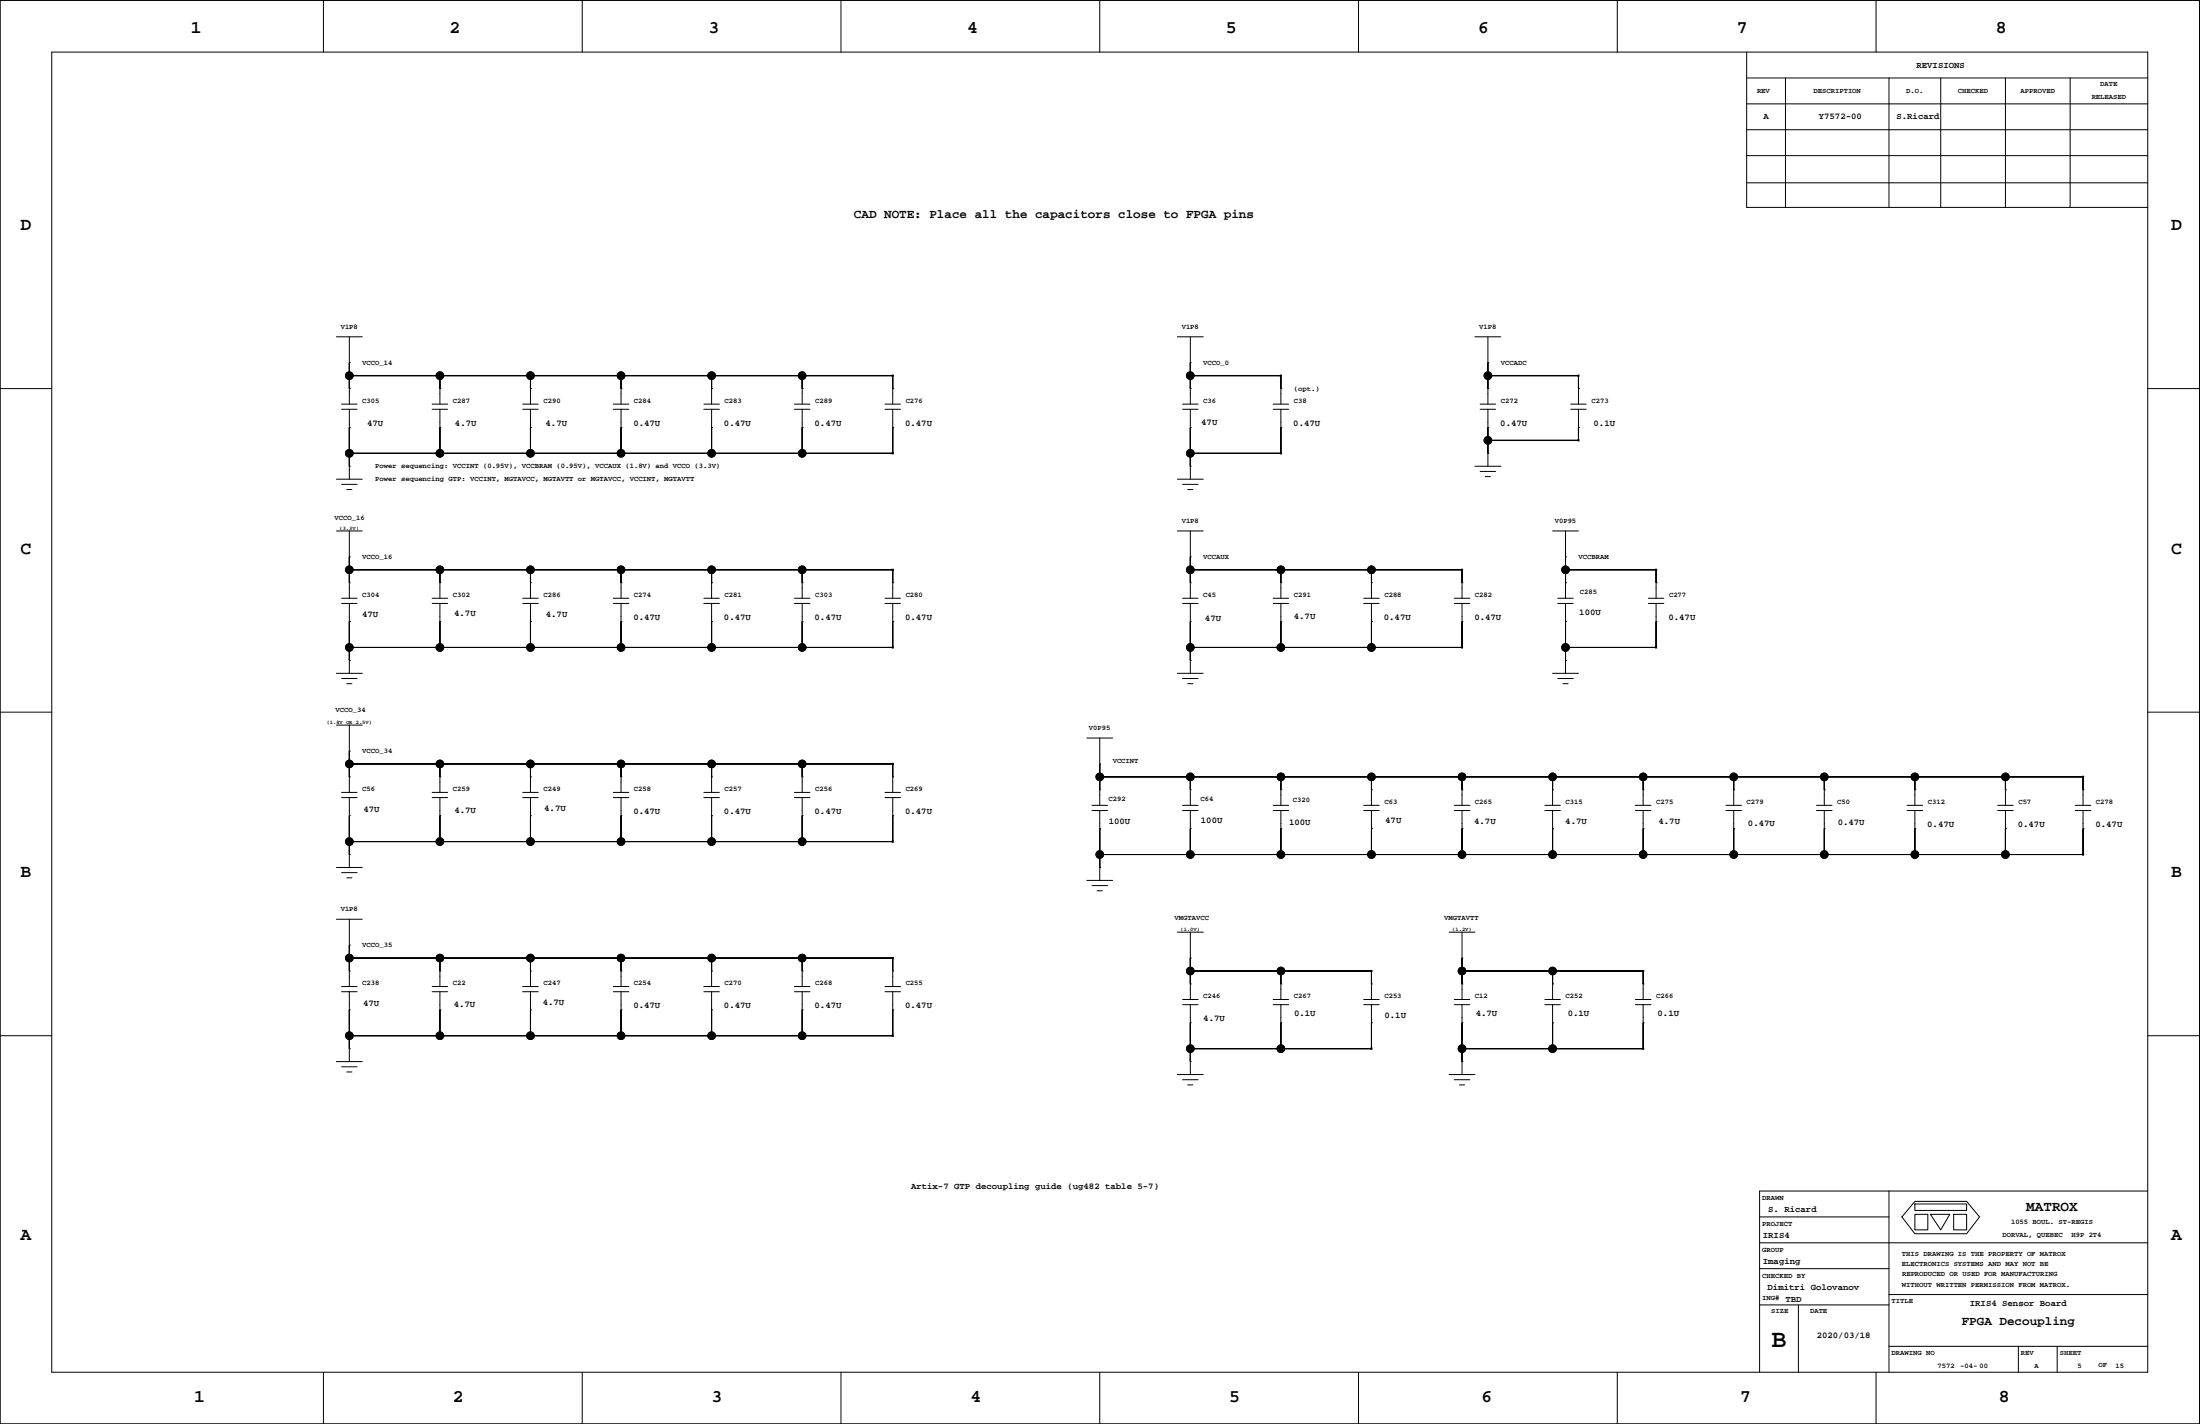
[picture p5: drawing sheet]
<svg xmlns="http://www.w3.org/2000/svg" width="432mm" height="279mm" viewBox="0 0 432 279" stroke-linecap="round" stroke-linejoin="round" font-family="sans-serif">
<g fill="none" stroke="#000" stroke-width=".2">
<path d="M0 .1h431.7v279.3h-431.7zM10.2 10.2h411.3v259h-411.3zM63.5 .1v10.1M114.3 .1v10.1M165.1 .1v10.1M215.9 .1v10.1M266.6 .1v10.1M317.4 .1v10.1M342.8 15.3h78.7M342.8 10.2v30.5h78.7M350.4 15.3v25.4M368.2 .1v10.1"/>
<path d="M370.8 15.3v25.4M380.9 15.3v25.4M393.6 15.3v25.4M406.3 15.3v25.4M342.8 35.9h78.7M342.8 30.5h78.7M342.8 25.5h78.7M342.8 20.4h78.7M0 76.2h10.2M66 66.1h5.1M67 79.3h3.1M68.6 76.2h.1"/>
<path d="M68.6 71.2h.1M68.6 73.7h106.6v5.6M68.6 66.1v13.2M84.8 79.3h3.1M86.3 76.2h.1M86.3 73.7v5.6M102.6 79.3h3M104.1 76.2h.1M104.1 73.7v5.6M120.4 79.3h3M121.9 76.2h.1M121.9 73.7v5.6"/>
<path d="M138.1 79.3h3.1M139.7 76.2h.1M139.7 73.7v5.6M155.9 79.3h3.1M157.4 76.2h.1M157.4 73.7v5.6M173.7 79.3h3M175.2 76.2h.1M231.1 66.1h5.1M232.1 79.3h3.1M233.6 76.2h.1M233.6 71.2h.1"/>
<path d="M233.6 73.7h17.8v5.6M233.6 66.1v13.2M249.9 79.3h3M251.4 76.2h.1M289.5 66.1h5.1M290.5 79.3h3.1M292 76.2h.1M292 71.2h.1M292 73.7h17.8v5.6M292 66.1v13.2M308.3 79.3h3M309.8 76.2h.1"/>
<path d="M421.5 76.2h10.2M66 94h5.1M67 80.3h3.1M67 95h3.1M68.1 96.1h1M68.6 83.9h.1M68.6 91.5h.1M68.6 80.3v13.7M84.8 80.3h3.1M86.3 83.9h.1M86.3 80.3v8.6M102.6 80.3h3"/>
<path d="M104.1 83.9h.1M104.1 80.3v8.6M120.4 80.3h3M121.9 83.9h.1M121.9 80.3v8.6M138.1 80.3h3.1M139.7 83.9h.1M139.7 80.3v8.6M155.9 80.3h3.1M157.4 83.9h.1M157.4 80.3v8.6M173.7 80.3h3"/>
<path d="M175.2 83.9h.1M175.2 80.3v8.6h-106.6M231.1 94h5.1M232.1 80.3h3.1M232.1 95h3.1M233.1 96.1h1M233.6 83.9h.1M233.6 91.5h.1M233.6 80.3v13.7M249.9 80.3h3M251.4 83.9h.1M251.4 80.3v8.6h-17.8"/>
<path d="M289.5 91.5h5.1M290.5 80.3h3.1M290.5 92.5h3.1M291.5 93.5h1M292 83.9h.1M292 88.9h.1M292 80.3v11.2M308.3 80.3h3M309.8 83.9h.1M309.8 80.3v6.1h-17.8M66 104.2h5.1M67 117.4h3.1"/>
<path d="M67 118.4h3.1M68.6 114.3h.1M68.6 109.3h.1M68.6 111.8h106.6v5.6M68.6 104.2v13.2M68.6 118.4v13.7M84.8 117.4h3.1M84.8 118.4h3.1M86.3 114.3h.1M86.3 111.8v5.6M86.3 118.4v8.6M102.6 117.4h3"/>
<path d="M102.6 118.4h3M104.1 114.3h.1M104.1 111.8v5.6M104.1 118.4v8.6M120.4 117.4h3M120.4 118.4h3M121.9 114.3h.1M121.9 111.8v5.6M121.9 118.4v8.6M138.1 117.4h3.1M138.1 118.4h3.1M139.7 114.3h.1"/>
<path d="M139.7 111.8v5.6M139.7 118.4v8.6M155.9 117.4h3.1M155.9 118.4h3.1M157.4 114.3h.1M157.4 111.8v5.6M157.4 118.4v8.6M173.7 117.4h3M173.7 118.4h3M175.2 114.3h.1M175.2 118.4v8.6h-106.6M231.1 104.2h5.1"/>
<path d="M232.1 117.4h3.1M232.1 118.4h3.1M233.6 114.3h.1M233.6 109.3h.1M233.6 111.8h53.4v5.6M233.6 104.2v13.2M233.6 118.4v13.7M249.9 117.4h3M249.9 118.4h3M251.4 114.3h.1M251.4 111.8v5.6M251.4 118.4v8.6"/>
<path d="M267.7 117.4h3M267.7 118.4h3M269.2 114.3h.1M269.2 111.8v5.6M269.2 118.4v8.6M285.4 117.4h3.1M285.4 118.4h3.1M287 114.3h.1M287 118.4v8.6h-53.4M304.7 104.2h5.1M305.7 117.4h3.1M305.7 118.4h3.1"/>
<path d="M307.3 109.3h.1M307.3 114.3h.1M307.3 111.8h17.7v5.6M307.3 104.2v13.2M307.3 118.4v13.7M323.5 117.4h3.1M323.5 118.4h3.1M325 114.3h.1M325 118.4v8.6h-17.7M0 139.7h10.2M66 132.1h5.1M67 133.1h3.1"/>
<path d="M68.1 134.1h1M68.6 122h.1M68.6 129.6h.1M86.3 122h.1M104.1 122h.1M121.9 122h.1M139.7 122h.1M157.4 122h.1M175.2 122h.1M231.1 132.1h5.1M232.1 133.1h3.1M233.1 134.1h1"/>
<path d="M233.6 122h.1M233.6 129.6h.1M251.4 122h.1M269.2 122h.1M287 122h.1M304.7 132.1h5.1M305.7 133.1h3.1M306.8 134.1h1M307.3 129.6h.1M307.3 122h.1M325 122h.1M421.5 139.7h10.2"/>
<path d="M66 142.3h5.1M67 155.5h3.1M67 156.5h3.1M68.6 152.4h.1M68.6 147.3h.1M68.6 149.9h106.6v5.6M68.6 142.3v13.2M68.6 156.5v13.7M84.8 155.5h3.1M84.8 156.5h3.1M86.3 152.4h.1M86.3 149.9v5.6"/>
<path d="M86.3 156.5v8.6M102.6 155.5h3M102.6 156.5h3M104.1 152.4h.1M104.1 149.9v5.6M104.1 156.5v8.6M120.4 155.5h3M120.4 156.5h3M121.9 152.4h.1M121.9 149.9v5.6M121.9 156.5v8.6M138.1 155.5h3.1"/>
<path d="M138.1 156.5h3.1M139.7 152.4h.1M139.7 149.9v5.6M139.7 156.5v8.6M155.9 155.5h3.1M155.9 156.5h3.1M157.4 152.4h.1M157.4 149.9v5.6M157.4 156.5v8.6M173.7 155.5h3M173.7 156.5h3M175.2 152.4h.1"/>
<path d="M175.2 156.5v8.6h-106.6M213.3 144.8h5.1M214.3 158h3.1M214.3 159h3.1M215.9 149.9h.1M215.9 155h.1M215.9 144.8v13.2M215.9 159v13.7M215.9 152.4h192.9v5.6M232.1 158h3.1M232.1 159h3.1M233.6 155h.1"/>
<path d="M233.6 152.4v5.6M233.6 159v8.7M249.9 158h3M249.9 159h3M251.4 155h.1M251.4 152.4v5.6M251.4 159v8.7M267.7 158h3M267.7 159h3M269.2 155h.1M269.2 152.4v5.6M269.2 159v8.7"/>
<path d="M285.4 158h3.1M285.4 159h3.1M287 155h.1M287 152.4v5.6M287 159v8.7M303.2 158h3.1M303.2 159h3.1M304.7 155h.1M304.7 152.4v5.6M304.7 159v8.7M321 158h3M321 159h3"/>
<path d="M322.5 155h.1M322.5 152.4v5.6M322.5 159v8.7M338.8 158h3M338.8 159h3M340.3 155h.1M340.3 152.4v5.6M340.3 159v8.7M356.5 158h3.1M356.5 159h3.1M358.1 155h.1M358.1 152.4v5.6"/>
<path d="M358.1 159v8.7M374.3 158h3.1M374.3 159h3.1M375.8 155h.1M375.8 152.4v5.6M375.8 159v8.7M392.1 158h3M392.1 159h3M393.6 155h.1M393.6 152.4v5.6M393.6 159v8.7M407.3 158h3.1"/>
<path d="M407.3 159h3.1M408.8 155h.1M408.8 159v8.7h-192.9M66 170.2h5.1M67 171.2h3.1M68.1 172.2h1M68.6 160h.1M68.6 167.7h.1M86.3 160h.1M104.1 160h.1M121.9 160h.1M139.7 160h.1"/>
<path d="M157.4 160h.1M175.2 160h.1M213.3 172.7h5.1M214.3 173.8h3.1M215.3 174.8h1.1M215.9 170.2h.1M215.9 162.6h.1M233.6 162.6h.1M251.4 162.6h.1M269.2 162.6h.1M287 162.6h.1M304.7 162.6h.1"/>
<path d="M322.5 162.6h.1M340.3 162.6h.1M358.1 162.6h.1M375.8 162.6h.1M393.6 162.6h.1M408.8 162.6h.1M66 180.4h5.1M67 193.6h3.1M67 194.6h3.1M68.6 198.1h.1M68.6 190.5h.1M68.6 185.4h.1"/>
<path d="M68.6 188h106.6v5.6M68.6 180.4v13.2M68.6 194.6v13.7M84.8 193.6h3.1M84.8 194.6h3.1M86.3 198.1h.1M86.3 190.5h.1M86.3 188v5.6M86.3 194.6v8.6M102.6 193.6h3M102.6 194.6h3M104.1 198.1h.1"/>
<path d="M104.1 190.5h.1M104.1 188v5.6M104.1 194.6v8.6M120.4 193.6h3M120.4 194.6h3M121.9 198.1h.1M121.9 190.5h.1M121.9 188v5.6M121.9 194.6v8.6M138.1 193.6h3.1M138.1 194.6h3.1M139.7 198.1h.1"/>
<path d="M139.7 190.5h.1M139.7 188v5.6M139.7 194.6v8.6M155.9 193.6h3.1M155.9 194.6h3.1M157.4 198.1h.1M157.4 190.5h.1M157.4 188v5.6M157.4 194.6v8.6M173.7 193.6h3M173.7 194.6h3M175.2 198.1h.1"/>
<path d="M175.2 190.5h.1M175.2 194.6v8.6h-106.6M231.1 182.9h5.1M232.1 196.1h3.1M232.1 197.1h3.1M233.6 193.1h.1M233.6 188h.1M233.6 190.5h35.6v5.6M233.6 182.9v13.2M233.6 197.1v13.7M249.9 196.1h3M249.9 197.1h3"/>
<path d="M251.4 193.1h.1M251.4 190.5v5.6M251.4 197.1v8.7M267.7 196.1h3M267.7 197.1h3M269.2 193.1h.1M269.2 197.1v8.7h-35.6M284.4 182.9h5.1M285.4 196.1h3.1M285.4 197.1h3.1M287 193.1h.1M287 188h.1"/>
<path d="M287 182.9v13.2M287 197.1v13.7M287 190.5h35.5v5.6M303.2 196.1h3.1M303.2 197.1h3.1M304.7 193.1h.1M304.7 190.5v5.6M304.7 197.1v8.7M321 196.1h3M321 197.1h3M322.5 193.1h.1M322.5 197.1v8.7h-35.5"/>
<path d="M0 203.2h10.2M66 208.3h5.1M67 209.3h3.1M68.1 210.3h1M68.6 205.8h.1M231.1 210.8h5.1M232.1 211.9h3.1M233.1 212.9h1M233.6 200.7h.1M233.6 208.3h.1M251.4 200.7h.1M269.2 200.7h.1"/>
<path d="M284.4 210.8h5.1M285.4 211.9h3.1M286.4 212.9h1.1M287 200.7h.1M287 208.3h.1M304.7 200.7h.1M322.5 200.7h.1M421.5 203.2h10.2M345.4 238.8h25.4M370.8 233.7v35.5M375.8 238.3h2.6v3h-2.6zM375.8 236.2h10.2v1.3h-10.2z"/>
<path d="M375.8 235.7h10.2l2.5 3.1-2.5 3.3h-10.2l-2.5-3.3zM378.9 238.3h3.8l-1.8 3zM383.5 238.3h2.5v3h-2.5zM421.5 233.7h-76.1v35.5M345.4 256h25.4M345.4 248.9h25.4M345.4 243.8h76.1M353 256v13.2M370.8 254h50.7M63.5 269.2v10.2M114.3 269.2v10.2M165.1 269.2v10.2"/>
<path d="M215.9 269.2v10.2M266.6 269.2v10.2M317.4 269.2v10.2M368.2 269.2v10.2M370.8 264.2h50.7M396.1 264.2v5M403.8 264.2v5"/>
<circle cx="68.6" cy="73.7" r=".75"/>
<circle cx="86.3" cy="73.7" r=".75"/>
<circle cx="104.1" cy="73.7" r=".75"/>
<circle cx="121.9" cy="73.7" r=".75"/>
<circle cx="139.7" cy="73.7" r=".75"/>
<circle cx="157.4" cy="73.7" r=".75"/>
<circle cx="233.6" cy="73.7" r=".75"/>
<circle cx="292" cy="73.7" r=".75"/>
<circle cx="68.6" cy="88.9" r=".75"/>
<circle cx="86.3" cy="88.9" r=".75"/>
<circle cx="104.1" cy="88.9" r=".75"/>
<circle cx="121.9" cy="88.9" r=".75"/>
<circle cx="139.7" cy="88.9" r=".75"/>
<circle cx="157.4" cy="88.9" r=".75"/>
<circle cx="233.6" cy="88.9" r=".75"/>
<circle cx="292" cy="86.4" r=".75"/>
<circle cx="68.6" cy="111.8" r=".75"/>
<circle cx="86.3" cy="111.8" r=".75"/>
<circle cx="104.1" cy="111.8" r=".75"/>
<circle cx="121.9" cy="111.8" r=".75"/>
<circle cx="139.7" cy="111.8" r=".75"/>
<circle cx="157.4" cy="111.8" r=".75"/>
<circle cx="233.6" cy="111.8" r=".75"/>
<circle cx="251.4" cy="111.8" r=".75"/>
<circle cx="269.2" cy="111.8" r=".75"/>
<circle cx="307.3" cy="111.8" r=".75"/>
<circle cx="68.6" cy="127" r=".75"/>
<circle cx="86.3" cy="127" r=".75"/>
<circle cx="104.1" cy="127" r=".75"/>
<circle cx="121.9" cy="127" r=".75"/>
<circle cx="139.7" cy="127" r=".75"/>
<circle cx="157.4" cy="127" r=".75"/>
<circle cx="233.6" cy="127" r=".75"/>
<circle cx="251.4" cy="127" r=".75"/>
<circle cx="269.2" cy="127" r=".75"/>
<circle cx="307.3" cy="127" r=".75"/>
<circle cx="68.6" cy="149.9" r=".75"/>
<circle cx="86.3" cy="149.9" r=".75"/>
<circle cx="104.1" cy="149.9" r=".75"/>
<circle cx="121.9" cy="149.9" r=".75"/>
<circle cx="139.7" cy="149.9" r=".75"/>
<circle cx="157.4" cy="149.9" r=".75"/>
<circle cx="215.9" cy="152.4" r=".75"/>
<circle cx="233.6" cy="152.4" r=".75"/>
<circle cx="251.4" cy="152.4" r=".75"/>
<circle cx="269.2" cy="152.4" r=".75"/>
<circle cx="287" cy="152.4" r=".75"/>
<circle cx="304.7" cy="152.4" r=".75"/>
<circle cx="322.5" cy="152.4" r=".75"/>
<circle cx="340.3" cy="152.4" r=".75"/>
<circle cx="358.1" cy="152.4" r=".75"/>
<circle cx="375.8" cy="152.4" r=".75"/>
<circle cx="393.6" cy="152.4" r=".75"/>
<circle cx="68.6" cy="165.1" r=".75"/>
<circle cx="86.3" cy="165.1" r=".75"/>
<circle cx="104.1" cy="165.1" r=".75"/>
<circle cx="121.9" cy="165.1" r=".75"/>
<circle cx="139.7" cy="165.1" r=".75"/>
<circle cx="157.4" cy="165.1" r=".75"/>
<circle cx="215.9" cy="167.7" r=".75"/>
<circle cx="233.6" cy="167.7" r=".75"/>
<circle cx="251.4" cy="167.7" r=".75"/>
<circle cx="269.2" cy="167.7" r=".75"/>
<circle cx="287" cy="167.7" r=".75"/>
<circle cx="304.7" cy="167.7" r=".75"/>
<circle cx="322.5" cy="167.7" r=".75"/>
<circle cx="340.3" cy="167.7" r=".75"/>
<circle cx="358.1" cy="167.7" r=".75"/>
<circle cx="375.8" cy="167.7" r=".75"/>
<circle cx="393.6" cy="167.7" r=".75"/>
<circle cx="68.6" cy="188" r=".75"/>
<circle cx="86.3" cy="188" r=".75"/>
<circle cx="104.1" cy="188" r=".75"/>
<circle cx="121.9" cy="188" r=".75"/>
<circle cx="139.7" cy="188" r=".75"/>
<circle cx="157.4" cy="188" r=".75"/>
<circle cx="233.6" cy="190.5" r=".75"/>
<circle cx="251.4" cy="190.5" r=".75"/>
<circle cx="287" cy="190.5" r=".75"/>
<circle cx="304.7" cy="190.5" r=".75"/>
<circle cx="68.6" cy="203.2" r=".75"/>
<circle cx="86.3" cy="203.2" r=".75"/>
<circle cx="104.1" cy="203.2" r=".75"/>
<circle cx="121.9" cy="203.2" r=".75"/>
<circle cx="139.7" cy="203.2" r=".75"/>
<circle cx="157.4" cy="203.2" r=".75"/>
<circle cx="233.6" cy="205.8" r=".75"/>
<circle cx="251.4" cy="205.8" r=".75"/>
<circle cx="287" cy="205.8" r=".75"/>
<circle cx="304.7" cy="205.8" r=".75"/>
</g>
<g fill="#000" stroke="#000" stroke-width=".2">
<path d="M68.6 71.2v2.5z" fill-rule="evenodd"/>
<path d="M68.6 73.7v2.5z" fill-rule="evenodd"/>
<path d="M86.3 73.7v2.5z" fill-rule="evenodd"/>
<path d="M68.6 73.7h17.7z" fill-rule="evenodd"/>
<path d="M104.1 73.7v2.5z" fill-rule="evenodd"/>
<path d="M86.3 73.7h17.8z" fill-rule="evenodd"/>
<path d="M121.9 73.7v2.5z" fill-rule="evenodd"/>
<path d="M104.1 73.7h17.8z" fill-rule="evenodd"/>
<path d="M139.7 73.7v2.5z" fill-rule="evenodd"/>
<path d="M121.9 73.7h17.8z" fill-rule="evenodd"/>
<path d="M157.4 73.7v2.5z" fill-rule="evenodd"/>
<path d="M139.7 73.7h17.7z" fill-rule="evenodd"/>
<path d="M175.1 73.6h.2v.2h-.2z" fill-rule="evenodd"/>
<path d="M175.2 73.7v2.5z" fill-rule="evenodd"/>
<path d="M157.4 73.7h17.8z" fill-rule="evenodd"/>
<path d="M233.6 73.7v2.5z" fill-rule="evenodd"/>
<path d="M233.6 71.2v2.5z" fill-rule="evenodd"/>
<path d="M251.3 73.6h.2v.2h-.2z" fill-rule="evenodd"/>
<path d="M251.4 73.7v2.5z" fill-rule="evenodd"/>
<path d="M233.6 73.7h17.8z" fill-rule="evenodd"/>
<path d="M292 71.2v2.5z" fill-rule="evenodd"/>
<path d="M292 73.7v2.5z" fill-rule="evenodd"/>
<path d="M309.7 73.6h.2v.2h-.2z" fill-rule="evenodd"/>
<path d="M309.8 73.7v2.5z" fill-rule="evenodd"/>
<path d="M292 73.7h17.8z" fill-rule="evenodd"/>
<path d="M68.6 83.9v5z" fill-rule="evenodd"/>
<path d="M68.6 88.9v2.6z" fill-rule="evenodd"/>
<path d="M86.3 83.9v5z" fill-rule="evenodd"/>
<path d="M68.6 88.9h17.7z" fill-rule="evenodd"/>
<path d="M104.1 83.9v5z" fill-rule="evenodd"/>
<path d="M86.3 88.9h17.8z" fill-rule="evenodd"/>
<path d="M121.9 83.9v5z" fill-rule="evenodd"/>
<path d="M104.1 88.9h17.8z" fill-rule="evenodd"/>
<path d="M139.7 83.9v5z" fill-rule="evenodd"/>
<path d="M121.9 88.9h17.8z" fill-rule="evenodd"/>
<path d="M157.4 83.9v5z" fill-rule="evenodd"/>
<path d="M139.7 88.9h17.7z" fill-rule="evenodd"/>
<path d="M175.1 88.8h.2v.3h-.2z" fill-rule="evenodd"/>
<path d="M175.2 83.9v5z" fill-rule="evenodd"/>
<path d="M157.4 88.9h17.8z" fill-rule="evenodd"/>
<path d="M233.6 83.9v5z" fill-rule="evenodd"/>
<path d="M233.6 88.9v2.6z" fill-rule="evenodd"/>
<path d="M251.3 88.8h.2v.3h-.2z" fill-rule="evenodd"/>
<path d="M251.4 83.9v5z" fill-rule="evenodd"/>
<path d="M233.6 88.9h17.8z" fill-rule="evenodd"/>
<path d="M292 86.4v2.5z" fill-rule="evenodd"/>
<path d="M292 83.9v2.5z" fill-rule="evenodd"/>
<path d="M309.7 86.3h.2v.2h-.2z" fill-rule="evenodd"/>
<path d="M309.8 83.9v2.5z" fill-rule="evenodd"/>
<path d="M292 86.4h17.8z" fill-rule="evenodd"/>
<path d="M68.6 111.8v2.5z" fill-rule="evenodd"/>
<path d="M68.6 109.3v2.5z" fill-rule="evenodd"/>
<path d="M86.3 111.8v2.5z" fill-rule="evenodd"/>
<path d="M68.6 111.8h17.7z" fill-rule="evenodd"/>
<path d="M104.1 111.8v2.5z" fill-rule="evenodd"/>
<path d="M86.3 111.8h17.8z" fill-rule="evenodd"/>
<path d="M121.9 111.8v2.5z" fill-rule="evenodd"/>
<path d="M104.1 111.8h17.8z" fill-rule="evenodd"/>
<path d="M139.7 111.8v2.5z" fill-rule="evenodd"/>
<path d="M121.9 111.8h17.8z" fill-rule="evenodd"/>
<path d="M157.4 111.8v2.5z" fill-rule="evenodd"/>
<path d="M139.7 111.8h17.7z" fill-rule="evenodd"/>
<path d="M175.1 111.7h.2v.2h-.2z" fill-rule="evenodd"/>
<path d="M175.2 111.8v2.5z" fill-rule="evenodd"/>
<path d="M157.4 111.8h17.8z" fill-rule="evenodd"/>
<path d="M233.6 111.8v2.5z" fill-rule="evenodd"/>
<path d="M233.6 109.3v2.5z" fill-rule="evenodd"/>
<path d="M251.4 111.8v2.5z" fill-rule="evenodd"/>
<path d="M233.6 111.8h17.8z" fill-rule="evenodd"/>
<path d="M269.2 111.8v2.5z" fill-rule="evenodd"/>
<path d="M251.4 111.8h17.8z" fill-rule="evenodd"/>
<path d="M286.8 111.7h.3v.2h-.3z" fill-rule="evenodd"/>
<path d="M287 111.8v2.5z" fill-rule="evenodd"/>
<path d="M269.2 111.8h17.8z" fill-rule="evenodd"/>
<path d="M307.3 111.8v2.5z" fill-rule="evenodd"/>
<path d="M307.3 109.3v2.5z" fill-rule="evenodd"/>
<path d="M324.9 111.7h.3v.2h-.3z" fill-rule="evenodd"/>
<path d="M325 111.8v2.5z" fill-rule="evenodd"/>
<path d="M307.3 111.8h17.7z" fill-rule="evenodd"/>
<path d="M68.6 122v5z" fill-rule="evenodd"/>
<path d="M68.6 127v2.6z" fill-rule="evenodd"/>
<path d="M86.3 122v5z" fill-rule="evenodd"/>
<path d="M68.6 127h17.7z" fill-rule="evenodd"/>
<path d="M104.1 122v5z" fill-rule="evenodd"/>
<path d="M86.3 127h17.8z" fill-rule="evenodd"/>
<path d="M104.1 127h17.8z" fill-rule="evenodd"/>
<path d="M121.9 122v5z" fill-rule="evenodd"/>
<path d="M139.7 122v5z" fill-rule="evenodd"/>
<path d="M121.9 127h17.8z" fill-rule="evenodd"/>
<path d="M157.4 122v5z" fill-rule="evenodd"/>
<path d="M139.7 127h17.7z" fill-rule="evenodd"/>
<path d="M175.1 126.9h.2v.2h-.2z" fill-rule="evenodd"/>
<path d="M175.2 122v5z" fill-rule="evenodd"/>
<path d="M157.4 127h17.8z" fill-rule="evenodd"/>
<path d="M233.6 122v5z" fill-rule="evenodd"/>
<path d="M233.6 127v2.6z" fill-rule="evenodd"/>
<path d="M251.4 122v5z" fill-rule="evenodd"/>
<path d="M233.6 127h17.8z" fill-rule="evenodd"/>
<path d="M251.4 127h17.8z" fill-rule="evenodd"/>
<path d="M269.2 122v5z" fill-rule="evenodd"/>
<path d="M286.8 126.9h.3v.2h-.3z" fill-rule="evenodd"/>
<path d="M269.2 127h17.8z" fill-rule="evenodd"/>
<path d="M287 122v5z" fill-rule="evenodd"/>
<path d="M307.3 122v5z" fill-rule="evenodd"/>
<path d="M307.3 127v2.6z" fill-rule="evenodd"/>
<path d="M324.9 126.9h.3v.2h-.3z" fill-rule="evenodd"/>
<path d="M325 122v5z" fill-rule="evenodd"/>
<path d="M307.3 127h17.7z" fill-rule="evenodd"/>
<path d="M68.6 149.9v2.5z" fill-rule="evenodd"/>
<path d="M68.6 147.3v2.6z" fill-rule="evenodd"/>
<path d="M86.3 149.9v2.5z" fill-rule="evenodd"/>
<path d="M68.6 149.9h17.7z" fill-rule="evenodd"/>
<path d="M104.1 149.9v2.5z" fill-rule="evenodd"/>
<path d="M86.3 149.9h17.8z" fill-rule="evenodd"/>
<path d="M121.9 149.9v2.5z" fill-rule="evenodd"/>
<path d="M104.1 149.9h17.8z" fill-rule="evenodd"/>
<path d="M139.7 149.9v2.5z" fill-rule="evenodd"/>
<path d="M121.9 149.9h17.8z" fill-rule="evenodd"/>
<path d="M157.4 149.9v2.5z" fill-rule="evenodd"/>
<path d="M139.7 149.9h17.7z" fill-rule="evenodd"/>
<path d="M175.1 149.8h.2v.2h-.2z" fill-rule="evenodd"/>
<path d="M175.2 149.9v2.5z" fill-rule="evenodd"/>
<path d="M157.4 149.9h17.8z" fill-rule="evenodd"/>
<path d="M215.9 152.4v2.6z" fill-rule="evenodd"/>
<path d="M215.9 149.9v2.5z" fill-rule="evenodd"/>
<path d="M233.6 152.4v2.6z" fill-rule="evenodd"/>
<path d="M215.9 152.4h17.7z" fill-rule="evenodd"/>
<path d="M251.4 152.4v2.6z" fill-rule="evenodd"/>
<path d="M233.6 152.4h17.8z" fill-rule="evenodd"/>
<path d="M269.2 152.4v2.6z" fill-rule="evenodd"/>
<path d="M251.4 152.4h17.8z" fill-rule="evenodd"/>
<path d="M269.2 152.4h17.8z" fill-rule="evenodd"/>
<path d="M287 152.4v2.6z" fill-rule="evenodd"/>
<path d="M304.7 152.4v2.6z" fill-rule="evenodd"/>
<path d="M287 152.4h17.7z" fill-rule="evenodd"/>
<path d="M322.5 152.4v2.6z" fill-rule="evenodd"/>
<path d="M304.7 152.4h17.8z" fill-rule="evenodd"/>
<path d="M340.3 152.4v2.6z" fill-rule="evenodd"/>
<path d="M322.5 152.4h17.8z" fill-rule="evenodd"/>
<path d="M358.1 152.4v2.6z" fill-rule="evenodd"/>
<path d="M340.3 152.4h17.8z" fill-rule="evenodd"/>
<path d="M375.8 152.4v2.6z" fill-rule="evenodd"/>
<path d="M358.1 152.4h17.7z" fill-rule="evenodd"/>
<path d="M393.6 152.4v2.6z" fill-rule="evenodd"/>
<path d="M375.8 152.4h17.8z" fill-rule="evenodd"/>
<path d="M408.7 152.3h.3v.2h-.3z" fill-rule="evenodd"/>
<path d="M393.6 152.4h15.2z" fill-rule="evenodd"/>
<path d="M408.8 152.4v2.6z" fill-rule="evenodd"/>
<path d="M68.6 160v5.1z" fill-rule="evenodd"/>
<path d="M68.6 165.1v2.6z" fill-rule="evenodd"/>
<path d="M86.3 160v5.1z" fill-rule="evenodd"/>
<path d="M68.6 165.1h17.7z" fill-rule="evenodd"/>
<path d="M104.1 160v5.1z" fill-rule="evenodd"/>
<path d="M86.3 165.1h17.8z" fill-rule="evenodd"/>
<path d="M104.1 165.1h17.8z" fill-rule="evenodd"/>
<path d="M121.9 160v5.1z" fill-rule="evenodd"/>
<path d="M139.7 160v5.1z" fill-rule="evenodd"/>
<path d="M121.9 165.1h17.8z" fill-rule="evenodd"/>
<path d="M139.7 165.1h17.7z" fill-rule="evenodd"/>
<path d="M157.4 160v5.1z" fill-rule="evenodd"/>
<path d="M175.1 165h.2v.2h-.2z" fill-rule="evenodd"/>
<path d="M157.4 165.1h17.8z" fill-rule="evenodd"/>
<path d="M175.2 160v5.1z" fill-rule="evenodd"/>
<path d="M215.9 162.6v5.1z" fill-rule="evenodd"/>
<path d="M215.9 167.7v2.5z" fill-rule="evenodd"/>
<path d="M233.6 162.6v5.1z" fill-rule="evenodd"/>
<path d="M215.9 167.7h17.7z" fill-rule="evenodd"/>
<path d="M251.4 162.6v5.1z" fill-rule="evenodd"/>
<path d="M233.6 167.7h17.8z" fill-rule="evenodd"/>
<path d="M269.2 162.6v5.1z" fill-rule="evenodd"/>
<path d="M251.4 167.7h17.8z" fill-rule="evenodd"/>
<path d="M287 162.6v5.1z" fill-rule="evenodd"/>
<path d="M269.2 167.7h17.8z" fill-rule="evenodd"/>
<path d="M287 167.7h17.7z" fill-rule="evenodd"/>
<path d="M304.7 162.6v5.1z" fill-rule="evenodd"/>
<path d="M322.5 162.6v5.1z" fill-rule="evenodd"/>
<path d="M304.7 167.7h17.8z" fill-rule="evenodd"/>
<path d="M340.3 162.6v5.1z" fill-rule="evenodd"/>
<path d="M322.5 167.7h17.8z" fill-rule="evenodd"/>
<path d="M340.3 167.7h17.8z" fill-rule="evenodd"/>
<path d="M358.1 162.6v5.1z" fill-rule="evenodd"/>
<path d="M358.1 167.7h17.7z" fill-rule="evenodd"/>
<path d="M375.8 162.6v5.1z" fill-rule="evenodd"/>
<path d="M375.8 167.7h17.8z" fill-rule="evenodd"/>
<path d="M393.6 162.6v5.1z" fill-rule="evenodd"/>
<path d="M408.7 167.6h.3v.2h-.3z" fill-rule="evenodd"/>
<path d="M408.8 162.6v5.1z" fill-rule="evenodd"/>
<path d="M393.6 167.7h15.2z" fill-rule="evenodd"/>
<path d="M68.6 188v2.5z" fill-rule="evenodd"/>
<path d="M68.6 185.4v2.6z" fill-rule="evenodd"/>
<path d="M68.6 198.1v5.1z" fill-rule="evenodd"/>
<path d="M86.3 188v2.5z" fill-rule="evenodd"/>
<path d="M68.6 188h17.7z" fill-rule="evenodd"/>
<path d="M86.3 198.1v5.1z" fill-rule="evenodd"/>
<path d="M104.1 188v2.5z" fill-rule="evenodd"/>
<path d="M86.3 188h17.8z" fill-rule="evenodd"/>
<path d="M104.1 198.1v5.1z" fill-rule="evenodd"/>
<path d="M121.9 188v2.5z" fill-rule="evenodd"/>
<path d="M104.1 188h17.8z" fill-rule="evenodd"/>
<path d="M121.9 198.1v5.1z" fill-rule="evenodd"/>
<path d="M139.7 188v2.5z" fill-rule="evenodd"/>
<path d="M121.9 188h17.8z" fill-rule="evenodd"/>
<path d="M139.7 198.1v5.1z" fill-rule="evenodd"/>
<path d="M157.4 188v2.5z" fill-rule="evenodd"/>
<path d="M139.7 188h17.7z" fill-rule="evenodd"/>
<path d="M157.4 198.1v5.1z" fill-rule="evenodd"/>
<path d="M175.1 187.9h.2v.2h-.2z" fill-rule="evenodd"/>
<path d="M175.2 188v2.5z" fill-rule="evenodd"/>
<path d="M157.4 188h17.8z" fill-rule="evenodd"/>
<path d="M175.2 198.1v5.1z" fill-rule="evenodd"/>
<path d="M233.6 188v2.5z" fill-rule="evenodd"/>
<path d="M233.6 190.5v2.6z" fill-rule="evenodd"/>
<path d="M251.4 190.5v2.6z" fill-rule="evenodd"/>
<path d="M233.6 190.5h17.8z" fill-rule="evenodd"/>
<path d="M269.1 190.4h.2v.2h-.2z" fill-rule="evenodd"/>
<path d="M269.2 190.5v2.6z" fill-rule="evenodd"/>
<path d="M251.4 190.5h17.8z" fill-rule="evenodd"/>
<path d="M287 188v2.5z" fill-rule="evenodd"/>
<path d="M287 190.5v2.6z" fill-rule="evenodd"/>
<path d="M304.7 190.5v2.6z" fill-rule="evenodd"/>
<path d="M287 190.5h17.7z" fill-rule="evenodd"/>
<path d="M322.4 190.4h.2v.2h-.2z" fill-rule="evenodd"/>
<path d="M322.5 190.5v2.6z" fill-rule="evenodd"/>
<path d="M304.7 190.5h17.8z" fill-rule="evenodd"/>
<path d="M68.6 203.2v2.6z" fill-rule="evenodd"/>
<path d="M68.6 203.2h17.7z" fill-rule="evenodd"/>
<path d="M86.3 203.2h17.8z" fill-rule="evenodd"/>
<path d="M104.1 203.2h17.8z" fill-rule="evenodd"/>
<path d="M121.9 203.2h17.8z" fill-rule="evenodd"/>
<path d="M139.7 203.2h17.7z" fill-rule="evenodd"/>
<path d="M175.1 203.1h.2v.2h-.2z" fill-rule="evenodd"/>
<path d="M157.4 203.2h17.8z" fill-rule="evenodd"/>
<path d="M233.6 200.7v5.1z" fill-rule="evenodd"/>
<path d="M233.6 205.8v2.5z" fill-rule="evenodd"/>
<path d="M251.4 200.7v5.1z" fill-rule="evenodd"/>
<path d="M233.6 205.8h17.8z" fill-rule="evenodd"/>
<path d="M269.1 205.6h.2v.3h-.2z" fill-rule="evenodd"/>
<path d="M269.2 200.7v5.1z" fill-rule="evenodd"/>
<path d="M251.4 205.8h17.8z" fill-rule="evenodd"/>
<path d="M287 205.8v2.5z" fill-rule="evenodd"/>
<path d="M287 200.7v5.1z" fill-rule="evenodd"/>
<path d="M287 205.8h17.7z" fill-rule="evenodd"/>
<path d="M304.7 200.7v5.1z" fill-rule="evenodd"/>
<path d="M322.4 205.6h.2v.3h-.2z" fill-rule="evenodd"/>
<path d="M322.5 200.7v5.1z" fill-rule="evenodd"/>
<path d="M304.7 205.8h17.8z" fill-rule="evenodd"/>
<circle cx="68.6" cy="73.7" r=".75"/>
<circle cx="86.3" cy="73.7" r=".75"/>
<circle cx="104.1" cy="73.7" r=".75"/>
<circle cx="121.9" cy="73.7" r=".75"/>
<circle cx="139.7" cy="73.7" r=".75"/>
<circle cx="157.4" cy="73.7" r=".75"/>
<circle cx="233.6" cy="73.7" r=".75"/>
<circle cx="292" cy="73.7" r=".75"/>
<circle cx="68.6" cy="88.9" r=".75"/>
<circle cx="86.3" cy="88.9" r=".75"/>
<circle cx="104.1" cy="88.9" r=".75"/>
<circle cx="121.9" cy="88.9" r=".75"/>
<circle cx="139.7" cy="88.9" r=".75"/>
<circle cx="157.4" cy="88.9" r=".75"/>
<circle cx="233.6" cy="88.9" r=".75"/>
<circle cx="292" cy="86.4" r=".75"/>
<circle cx="68.6" cy="111.8" r=".75"/>
<circle cx="86.3" cy="111.8" r=".75"/>
<circle cx="104.1" cy="111.8" r=".75"/>
<circle cx="121.9" cy="111.8" r=".75"/>
<circle cx="139.7" cy="111.8" r=".75"/>
<circle cx="157.4" cy="111.8" r=".75"/>
<circle cx="233.6" cy="111.8" r=".75"/>
<circle cx="251.4" cy="111.8" r=".75"/>
<circle cx="269.2" cy="111.8" r=".75"/>
<circle cx="307.3" cy="111.8" r=".75"/>
<circle cx="68.6" cy="127" r=".75"/>
<circle cx="86.3" cy="127" r=".75"/>
<circle cx="104.1" cy="127" r=".75"/>
<circle cx="121.9" cy="127" r=".75"/>
<circle cx="139.7" cy="127" r=".75"/>
<circle cx="157.4" cy="127" r=".75"/>
<circle cx="233.6" cy="127" r=".75"/>
<circle cx="251.4" cy="127" r=".75"/>
<circle cx="269.2" cy="127" r=".75"/>
<circle cx="307.3" cy="127" r=".75"/>
<circle cx="68.6" cy="149.9" r=".75"/>
<circle cx="86.3" cy="149.9" r=".75"/>
<circle cx="104.1" cy="149.9" r=".75"/>
<circle cx="121.9" cy="149.9" r=".75"/>
<circle cx="139.7" cy="149.9" r=".75"/>
<circle cx="157.4" cy="149.9" r=".75"/>
<circle cx="215.9" cy="152.4" r=".75"/>
<circle cx="233.6" cy="152.4" r=".75"/>
<circle cx="251.4" cy="152.4" r=".75"/>
<circle cx="269.2" cy="152.4" r=".75"/>
<circle cx="287" cy="152.4" r=".75"/>
<circle cx="304.7" cy="152.4" r=".75"/>
<circle cx="322.5" cy="152.4" r=".75"/>
<circle cx="340.3" cy="152.4" r=".75"/>
<circle cx="358.1" cy="152.4" r=".75"/>
<circle cx="375.8" cy="152.4" r=".75"/>
<circle cx="393.6" cy="152.4" r=".75"/>
<circle cx="68.6" cy="165.1" r=".75"/>
<circle cx="86.3" cy="165.1" r=".75"/>
<circle cx="104.1" cy="165.1" r=".75"/>
<circle cx="121.9" cy="165.1" r=".75"/>
<circle cx="139.7" cy="165.1" r=".75"/>
<circle cx="157.4" cy="165.1" r=".75"/>
<circle cx="215.9" cy="167.7" r=".75"/>
<circle cx="233.6" cy="167.7" r=".75"/>
<circle cx="251.4" cy="167.7" r=".75"/>
<circle cx="269.2" cy="167.7" r=".75"/>
<circle cx="287" cy="167.7" r=".75"/>
<circle cx="304.7" cy="167.7" r=".75"/>
<circle cx="322.5" cy="167.7" r=".75"/>
<circle cx="340.3" cy="167.7" r=".75"/>
<circle cx="358.1" cy="167.7" r=".75"/>
<circle cx="375.8" cy="167.7" r=".75"/>
<circle cx="393.6" cy="167.7" r=".75"/>
<circle cx="68.6" cy="188" r=".75"/>
<circle cx="86.3" cy="188" r=".75"/>
<circle cx="104.1" cy="188" r=".75"/>
<circle cx="121.9" cy="188" r=".75"/>
<circle cx="139.7" cy="188" r=".75"/>
<circle cx="157.4" cy="188" r=".75"/>
<circle cx="233.6" cy="190.5" r=".75"/>
<circle cx="251.4" cy="190.5" r=".75"/>
<circle cx="287" cy="190.5" r=".75"/>
<circle cx="304.7" cy="190.5" r=".75"/>
<circle cx="68.6" cy="203.2" r=".75"/>
<circle cx="86.3" cy="203.2" r=".75"/>
<circle cx="104.1" cy="203.2" r=".75"/>
<circle cx="121.9" cy="203.2" r=".75"/>
<circle cx="139.7" cy="203.2" r=".75"/>
<circle cx="157.4" cy="203.2" r=".75"/>
<circle cx="233.6" cy="205.8" r=".75"/>
<circle cx="251.4" cy="205.8" r=".75"/>
<circle cx="287" cy="205.8" r=".75"/>
<circle cx="304.7" cy="205.8" r=".75"/>
</g>
<text font-size="4.9" x="347.7" y="264.3">B</text>
<g font-size="3.5">
<text x="37.5" y="6.6">1</text>
<text x="88.2" y="6.6">2</text>
<text x="139" y="6.6">3</text>
<text x="189.8" y="6.6">4</text>
<text x="240.6" y="6.6">5</text>
<text x="290.1" y="6.6">6</text>
<text x="340.9" y="6.6">7</text>
<text x="391.7" y="6.6">8</text>
<text x="4" y="45.1">D</text>
<text x="426.1" y="45.1">D</text>
<text x="4" y="108.6">C</text>
<text x="426.1" y="108.6">C</text>
<text x="4" y="172.1">B</text>
<text x="426.1" y="172.1">B</text>
<text x="4" y="243.2">A</text>
<text x="426.1" y="243.2">A</text>
<text x="38.1" y="275.1">1</text>
<text x="88.9" y="275.1">2</text>
<text x="139.7" y="275.1">3</text>
<text x="190.5" y="275.1">4</text>
<text x="241.2" y="275.1">5</text>
<text x="290.8" y="275.1">6</text>
<text x="341.6" y="275.1">7</text>
<text x="392.3" y="275.1">8</text>
</g>
<text font-size="2.8" x="397.7" y="237.5">MATROX</text>
<g font-size="2.5">
<text x="167.6" y="42.8">CAD NOTE: Place all the capacitors close to FPGA pins</text>
<text x="385" y="259.9">FPGA Decoupling</text>
</g>
<g font-size="1.8">
<text x="376.2" y="13.3">REVISIONS</text>
<text x="346.1" y="23.4">A</text>
<text x="357" y="23.4">Y7572-00</text>
<text x="372.2" y="23.4">S.Ricard</text>
<text x="72.1" y="83.6">47U</text>
<text x="89.3" y="83.6">4.7U</text>
<text x="107.1" y="83.6">4.7U</text>
<text x="124.3" y="83.6">0.47U</text>
<text x="142.1" y="83.6">0.47U</text>
<text x="159.9" y="83.6">0.47U</text>
<text x="177.7" y="83.6">0.47U</text>
<text x="235.8" y="83.3">47U</text>
<text x="253.8" y="83.6">0.47U</text>
<text x="294.5" y="83.6">0.47U</text>
<text x="312.8" y="83.6">0.1U</text>
<text x="71.1" y="121">47U</text>
<text x="89.1" y="120.9">4.7U</text>
<text x="107.1" y="121">4.7U</text>
<text x="124.3" y="121.6">0.47U</text>
<text x="142.1" y="121.6">0.47U</text>
<text x="159.9" y="121.6">0.47U</text>
<text x="177.7" y="121.6">0.47U</text>
<text x="236.5" y="121.9">47U</text>
<text x="253.9" y="121.4">4.7U</text>
<text x="271.6" y="121.6">0.47U</text>
<text x="289.4" y="121.6">0.47U</text>
<text x="310" y="120.7">100U</text>
<text x="327.5" y="121.6">0.47U</text>
<text x="71.3" y="159.4">47U</text>
<text x="89.2" y="159.5">4.7U</text>
<text x="106.8" y="159.1">4.7U</text>
<text x="124.3" y="159.7">0.47U</text>
<text x="142.1" y="159.7">0.47U</text>
<text x="159.9" y="159.7">0.47U</text>
<text x="177.7" y="159.7">0.47U</text>
<text x="217.6" y="161.6">100U</text>
<text x="235.7" y="161.5">100U</text>
<text x="253" y="161.8">100U</text>
<text x="271.9" y="161.5">47U</text>
<text x="289.3" y="161.7">4.7U</text>
<text x="307.2" y="161.7">4.7U</text>
<text x="325.5" y="161.7">4.7U</text>
<text x="343.1" y="162">0.47U</text>
<text x="360.7" y="161.8">0.47U</text>
<text x="378.3" y="162.3">0.47U</text>
<text x="396" y="162.3">0.47U</text>
<text x="411.3" y="162.3">0.47U</text>
<text x="71.3" y="197.4">47U</text>
<text x="89" y="197.5">4.7U</text>
<text x="106.5" y="197.2">4.7U</text>
<text x="124.3" y="197.8">0.47U</text>
<text x="142.1" y="197.8">0.47U</text>
<text x="159.9" y="197.8">0.47U</text>
<text x="177.7" y="197.8">0.47U</text>
<text x="236.2" y="200.4">4.7U</text>
<text x="254" y="199.3">0.1U</text>
<text x="271.7" y="199.8">0.1U</text>
<text x="289.7" y="199.3">4.7U</text>
<text x="307.7" y="199.4">0.1U</text>
<text x="325.3" y="199.3">0.1U</text>
<text x="178.8" y="233.4">Artix-7 GTP decoupling guide (ug482 table 5-7)</text>
<text x="347.1" y="237.8">S. Ricard</text>
<text x="346" y="242.9">IRIS4</text>
<text x="346" y="248">Imaging</text>
<text x="346.9" y="253.2">Dimitri Golovanov</text>
<text x="350.4" y="255.5">TBD</text>
<text x="386.6" y="256.2">IRIS4 Sensor Board</text>
<text x="356.6" y="262.6">2020/03/18</text>
</g>
<g font-size="1.4">
<text x="412.2" y="17">DATE</text>
<text x="344.9" y="18.2">REV</text>
<text x="355.9" y="18.2">DESCRIPTION</text>
<text x="374.1" y="18.2">D.O.</text>
<text x="384.3" y="18.2">CHECKED</text>
<text x="396.6" y="18.2">APPROVED</text>
<text x="410.5" y="19.5">RELEASED</text>
<text x="66.9" y="64.5">V1P8</text>
<text x="231.9" y="64.5">V1P8</text>
<text x="290.3" y="64.5">V1P8</text>
<text x="71.1" y="71.6">VCCO_14</text>
<text x="236.2" y="71.6">VCCO_0</text>
<text x="294.6" y="71.6">VCCADC</text>
<text x="253.9" y="76.6">(opt.)</text>
<text x="71.1" y="79">C305</text>
<text x="88.9" y="79">C287</text>
<text x="106.7" y="79">C290</text>
<text x="124.4" y="79">C284</text>
<text x="142.2" y="79">C283</text>
<text x="160" y="79">C289</text>
<text x="177.8" y="79">C276</text>
<text x="236.2" y="79">C36</text>
<text x="253.9" y="79">C38</text>
<text x="294.6" y="79">C272</text>
<text x="312.3" y="79">C273</text>
<text x="73.6" y="94.4">Power sequencing GTP: VCCINT, MGTAVCC, MGTAVTT or MGTAVCC, VCCINT, MGTAVTT</text>
<text x="73.6" y="91.9">Power sequencing: VCCINT (0.95V), VCCBRAM (0.95V), VCCAUX (1.8V) and VCCO (3.3V)</text>
<text x="65.7" y="102.1">VCCO_16</text>
<text x="231.9" y="102.6">V1P8</text>
<text x="305.2" y="102.6">V0P95</text>
<text x="71.1" y="109.7">VCCO_16</text>
<text x="236.2" y="109.7">VCCAUX</text>
<text x="309.8" y="109.7">VCCBRAM</text>
<text x="71.1" y="117.1">C304</text>
<text x="88.9" y="117.1">C302</text>
<text x="106.7" y="117.1">C286</text>
<text x="124.4" y="117.1">C274</text>
<text x="142.2" y="117.1">C281</text>
<text x="160" y="117.1">C303</text>
<text x="177.8" y="117.1">C280</text>
<text x="236.2" y="117.1">C45</text>
<text x="253.9" y="117.1">C291</text>
<text x="271.7" y="117.1">C288</text>
<text x="289.5" y="117.1">C282</text>
<text x="310.1" y="116.6">C285</text>
<text x="327.6" y="117.1">C277</text>
<text x="65.9" y="139.6">VCCO_34</text>
<text x="213.7" y="143.3">V0P95</text>
<text x="71.1" y="147.7">VCCO_34</text>
<text x="218.4" y="149.6">VCCINT</text>
<text x="71.1" y="155.2">C56</text>
<text x="88.9" y="155.2">C259</text>
<text x="106.7" y="155.2">C249</text>
<text x="124.4" y="155.2">C258</text>
<text x="142.2" y="155.2">C257</text>
<text x="160" y="155.2">C256</text>
<text x="177.8" y="155.2">C269</text>
<text x="217.6" y="157.1">C292</text>
<text x="235.6" y="157.2">C64</text>
<text x="253.7" y="157.4">C320</text>
<text x="271.7" y="157.8">C63</text>
<text x="289.5" y="157.8">C265</text>
<text x="307.3" y="157.8">C315</text>
<text x="325" y="157.8">C275</text>
<text x="342.8" y="157.8">C279</text>
<text x="360.6" y="157.8">C50</text>
<text x="378.4" y="157.8">C312</text>
<text x="396.1" y="157.8">C57</text>
<text x="411.4" y="157.8">C278</text>
<text x="66.9" y="178.8">V1P8</text>
<text x="71.1" y="185.8">VCCO_35</text>
<text x="230.6" y="180.6">VMGTAVCC</text>
<text x="283.5" y="180.5">VMGTAVTT</text>
<text x="71.1" y="193.3">C238</text>
<text x="88.9" y="193.3">C22</text>
<text x="106.7" y="193.3">C247</text>
<text x="124.4" y="193.3">C254</text>
<text x="142.2" y="193.3">C270</text>
<text x="160" y="193.3">C268</text>
<text x="177.8" y="193.3">C255</text>
<text x="236.2" y="195.9">C246</text>
<text x="253.9" y="195.9">C267</text>
<text x="271.7" y="195.9">C253</text>
<text x="289.5" y="195.9">C12</text>
<text x="307.3" y="195.9">C252</text>
<text x="325" y="195.9">C266</text>
<text x="345.9" y="235.4">DRAWN</text>
<text x="345.9" y="240.5">PROJECT</text>
<text x="345.9" y="245.6">GROUP</text>
<text x="393" y="242.7">DORVAL, QUEBEC</text>
<text x="394.7" y="240.2">1055 BOUL. ST-REGIS</text>
<text x="406.6" y="242.7">H9P 2T4</text>
<text x="345.9" y="250.7">CHECKED BY</text>
<text x="373.3" y="246.4">THIS DRAWING IS THE PROPERTY OF MATROX</text>
<text x="373.3" y="248.4">ELECTRONICS SYSTEMS AND MAY NOT BE</text>
<text x="373.3" y="250.4">REPRODUCED OR USED FOR MANUFACTURING</text>
<text x="345.9" y="255">ING#</text>
<text x="347.6" y="257.5">SIZE</text>
<text x="355.3" y="257.5">DATE</text>
<text x="371.3" y="255.8">TITLE</text>
<text x="373.3" y="252.5">WITHOUT WRITTEN PERMISSION FROM MATROX.</text>
<text x="371.3" y="265.9">DRAWING NO</text>
<text x="380.3" y="268.4">7572</text>
<text x="384.7" y="268.4">-04- 00</text>
<text x="396.7" y="265.9">REV</text>
<text x="399.3" y="268.4">A</text>
<text x="404.3" y="265.9">SHEET</text>
<text x="407.7" y="268.4">5</text>
<text x="411.9" y="268.2">OF</text>
<text x="415.2" y="268.4">15</text>
</g>
<g font-size="1.1">
<text x="66.7" y="104">(3.3V)</text>
<text x="64.1" y="142.1">(1.8V OR 2.5V)</text>
<text x="231.7" y="182.7">(1.0V)</text>
<text x="285" y="182.7">(1.2V)</text>
</g>
</svg>
